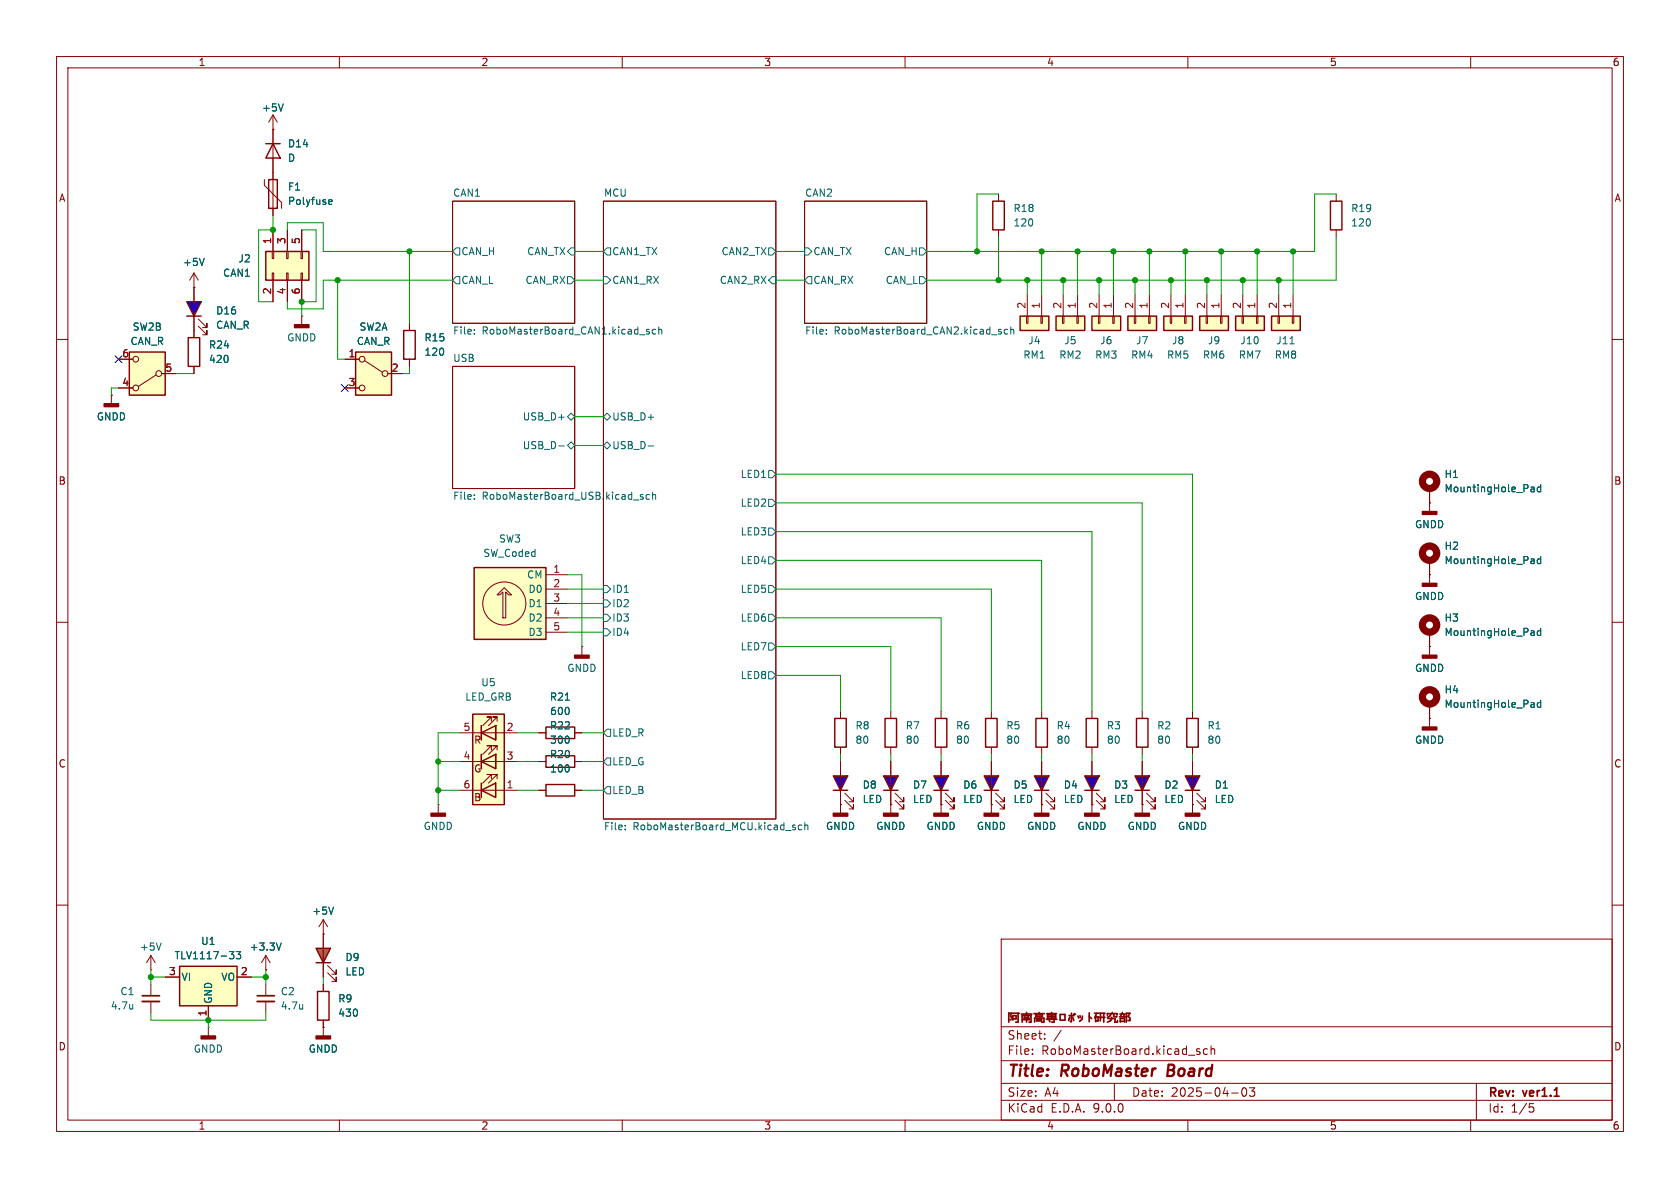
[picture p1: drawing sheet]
<svg xmlns="http://www.w3.org/2000/svg" width="297mm" height="210mm" viewBox="0 0 297 210" stroke-linecap="round" stroke-linejoin="round" font-family="sans-serif">
<g fill="none" stroke="#840000" stroke-width=".18">
<path d="M10 10h277v190h-277zM12 12h273v186h-273zM60 10v2M110 10v2M160 10v2M210 10v2M260 10v2M80 35.6h21.6v21.6h-21.6zM106.7 35.6h30.5v109.2h-30.5zM142.2 35.6h21.6v21.6h-21.6zM10 60h2M80 64.8h21.6v21.6h-21.6z"/>
<path d="M285 60h2M10 110h2M285 110h2M10 160h2M177 166h108v32h-108zM285 160h2M60 198v2M110 198v2M160 198v2M177 194.5h108M177 191.5h108M177 187.5h108"/>
<path d="M177 181.5h108M182.5 186.3v.1M182.5 185.5v.1M184.7 183.6v.1M184.7 182.8v.1M187.6 182.1l-1.3 2M197 191.5v3M210 198v2M212.1 185.5l-.4-.1-.2 .2 .1 .2 .5 .2v.3h-.6M213.5 185.5l-.5-.1-.3 .3v.4l.2 .2h.6M214.1 185.5l.2-.1 .4 .1v.9M214.1 184.9v1.5"/>
<path d="M217.7 193.2h1.2M219.7 192.4l.2-.1a.81 .81 0 0 1 .6 .6 .81 .81 0 0 1-.3 .8l-.2 .1a.81 .81 0 0 1-.3-1.4zM220.9 192.3h.9l-.5 .6 .4 .1v.7l-.2 .1h-.4l-.2-.1M260 198v2M261 191.5v6.5M270.4 195.1h.7M270.5 195.7h.4l.3 .3-.2 .5-.5 .1"/>
</g>
<path d="M206.6 188.2l-.3 2h.8" fill="none" stroke="#840000" stroke-width=".4"/>
<g fill="none" stroke="#840000" stroke-width=".3">
<path d="M178.3 179v1.7M178.3 179.1h.5l-.2 .4M178.7 179.6l.1 .4M179 179.1h1.2M180 179.1v1.6h-.4M180.6 179.3h1.8M181 180h1M181.1 179.7l.1 .1M181.5 179v.5M181.5 180v.7M181.8 179.7l-.1 .3M182.8 179.2h1.8"/>
<path d="M183.1 179.4h1.2v.3h-1.2zM183.7 179v.2M185.1 179.2h1.7M185.2 179.4h1.4v.6h-1.4zM185.2 179.7h1.4M185.9 179v1M186.3 180v.7h-.4M187.4 179.3h.9v1h-.9zM189 179.5h.8M189.1 179.8l-.2 .6M189.4 179.1v1.5l-.2-.1M189.6 179.8l.2 .6"/>
<path d="M189.8 179.3l.1 .1M190 179.2l.1 .1M190.6 179.6l.1 .4M190.9 179.5l.1 .4M191.3 179.6a.77 .77 0 0 1-.5 .9M192.6 179.7l.4 .3M192.6 179v1.6M193.5 179.1h.7M193.6 179.8h.5v.7h-.4M193.7 179.5v1.1M193.8 179.1l-.2 .9M194.3 179.8h1"/>
<path d="M194.3 179.1h1M194.6 179.1l-.1 1.4M195.1 179.1v1.6M196.4 179.2l-.3 .5-.3 .1M196.6 179.8l-.1 .5-.7 .4M196.6 179v.2M196.9 179.2v.5l.5 .1v-.2M197.5 179.4v-.2h-1.7v.3M197.9 179.8h1.1M198 179.3h.9M198.1 179.4l.1 .2M198.4 179v.3"/>
<path d="M198.8 179.3l-.2 .4M178.6 180.3h.2M179.1 180.1h.5v-.6h-.5v.8M180.7 180.7v-1.2h1.6v1.2h-.4M180.9 180.3h1.2M182.9 180.7v-.7h1.7v.7h-.5M183.3 180.2h.8v.3h-.8zM185 180.2h1.8M185.5 180.4l.1 .2M195.8 180h1.3v.7M197.6 180.4v.3h-.5M198.1 180.7v-.7h.7v.7"/>
<path d="M198.1 180.5h.7M199.4 180.4h.4l-.1-.5-.3-.2 .4-.6h-.7v1.6"/>
</g>
<g fill="none" stroke="#006464" stroke-width=".18">
<path d="M80 44.5l.6-.7h.7v1.3h-.7zM80 49.5l.6-.6h.7v1.3h-.7zM83.9 58.9v.2M83.9 58.3v.1M100.3 48.9h.7l.6 .6-.6 .7h-.7zM101 43.8h.6v1.3h-.6l-.7-.6zM106.7 48.9h.6l.6 .6-.6 .7h-.6zM107.3 43.8h.6v1.3h-.6l-.6-.6zM114.8 58.3l-.3-.1-.2 .2v.2l.5 .1v.3h-.5M115.9 58.3l-.4-.1-.2 .3 .1 .5h.5M116.5 58.3l.1-.1 .3 .1 .1 .8M116.5 57.8v1.3"/>
<path d="M135.9 43.8h.6l.7 .7-.7 .6h-.6zM136.5 48.9h.7v1.3h-.7l-.6-.7zM142.2 43.8h.7l.6 .7-.6 .6h-.7zM142.9 48.9h.6v1.3h-.6l-.7-.7zM146.1 58.9v.2M146.1 58.3v.1M162.6 43.8h.6l.6 .7-.6 .6h-.6zM162.6 48.9h.6l.6 .6-.6 .7h-.6zM177 58.3l-.3-.1-.2 .2 .1 .2 .4 .1v.3h-.5M178.1 58.3l-.3-.1-.3 .3 .2 .5h.4M178.7 58.3l.2-.1 .3 .1v.8M178.7 57.8v1.3"/>
<path d="M98.8 78.8h.9M100.3 73.7l.7-.7 .6 .7-.6 .6zM100.3 78.7l.7-.6 .6 .6-.6 .7zM106.7 73.7l.6-.7 .6 .7-.6 .6zM106.7 78.7l.6-.6 .6 .6-.6 .7zM114.6 78.8h1M83.9 87.5v.1M83.9 88.1v.2M113.7 87.5l-.3-.1-.2 .2 .1 .2 .4 .1v.3h-.5M114.8 87.5l-.3-.1-.3 .3 .1 .5h.5M115.4 87.5l.1-.1 .4 .1v.8M115.4 87v1.3"/>
<path d="M135.9 83.2h.6l.7 .6-.7 .7h-.6zM135.9 88.3h.6l.7 .6-.7 .6h-.6zM135.9 93.3h.6l.7 .7-.7 .6h-.6zM135.9 98.4h.6l.7 .7-.7 .6h-.6zM106.7 103.5h.6l.6 .6-.6 .7h-.6zM106.7 106h.6l.6 .7-.6 .6h-.6zM106.7 108.6h.6l.6 .6-.6 .7h-.6zM106.7 111.1h.6l.6 .7-.6 .6h-.6zM135.9 103.5h.6l.7 .6-.7 .7h-.6zM135.9 108.6h.6l.7 .6-.7 .7h-.6zM135.9 113.7h.6l.7 .6-.7 .6h-.6zM135.9 118.7h.6l.7 .7-.7 .6h-.6z"/>
<path d="M107.3 139.1h.6v1.2h-.6l-.6-.6zM107.3 134h.6v1.3h-.6l-.6-.7zM107.3 128.9h.6v1.3h-.6l-.6-.7zM110.5 146.6v.1M110.5 145.9v.1M140.1 146.1l.5 .3-.1 .3-.4-.1M140.6 145.9l-.3-.1-.2 .2M141.7 145.9l-.3-.1-.3 .3 .2 .5h.4M142.3 146l.2-.2 .3 .1v.8M142.3 145.4v1.3"/>
</g>
<path d="M33 53.3h2.6l-1.3 2.6z" fill="#00f"/>
<path d="M34.3 50.8h.1M34.3 48.3v11.4M34.3 48.3l-.8 1.2M34.3 48.3l.8 1.2M35.1 57.7l1.5 1.5v-.8v.8h-.8M35.1 56.4l1.5 1.5v-.7v.7h-.8M34.3 64.8v1.2M77.5 142.2h.1M77.5 142.2v1.6" fill="none" stroke="#840000" stroke-width=".18"/>
<path d="M33 53.3h2.6l-1.3 2.6zM33 55.9h2.6M33.3 59.7h2v5.1h-2z" fill="none" stroke="#840000" stroke-width=".25"/>
<path d="M76.2 143.8h2.5v.5h-2.5z" fill="#840000" stroke="#840000" stroke-width=".25"/>
<path d="M36.1 45.7l-.4 1.2" fill="none" stroke="#006464" stroke-width=".18"/>
<path d="M180.3 55.9h5.1v2.5h-5.1z" fill="#ffffc2"/>
<path d="M180.3 55.9h5.1v2.5h-5.1z" fill="none" stroke="#840000" stroke-width=".25"/>
<path d="M181.5 55.9h.2v1.3h-.2zM181.6 52.1v3.8M184 55.9h.3v1.3h-.3zM184.1 52.1v3.8" fill="none" stroke="#840000" stroke-width=".18"/>
<path d="M47 44.5h7.6v5h-7.6z" fill="#ffffc2"/>
<path d="M47 44.5h7.6v5h-7.6zM96.5 138.7h5.1v2h-5.1z" fill="none" stroke="#840000" stroke-width=".25"/>
<g fill="none" stroke="#840000" stroke-width=".18">
<path d="M48.1 44.5h.3v1.2h-.3zM48.1 48.3h.3v1.2h-.3zM48.3 40.6v3.9M48.3 49.5v3.8M50.7 44.5h.2v1.2h-.2zM50.7 48.3h.2v1.2h-.2zM50.8 40.6v3.9M50.8 49.5v3.8M53.2 44.5h.3v1.2h-.3zM53.2 48.3h.3v1.2h-.3zM53.3 40.6v3.9M53.3 49.5v3.8"/>
<path d="M95.2 139.7h1.3M101.6 139.7h1.3"/>
</g>
<path d="M186.7 55.9h5.1v2.5h-5.1z" fill="#ffffc2"/>
<path d="M186.7 55.9h5.1v2.5h-5.1z" fill="none" stroke="#840000" stroke-width=".25"/>
<path d="M53.3 55.9h.1M53.3 55.9v1.5M187.8 55.9h.3v1.3h-.3zM188 52.1v3.8M190.4 55.9h.2v1.3h-.2zM190.5 52.1v3.8" fill="none" stroke="#840000" stroke-width=".18"/>
<path d="M52.1 57.4h2.5v.5h-2.5z" fill="#840000" stroke="#840000" stroke-width=".25"/>
<path d="M22.9 62.2h6.3v7.7h-6.3z" fill="#ffffc2"/>
<g fill="none" stroke="#840000" stroke-width=".18">
<path d="M176.5 34.3v1.3M176.5 40.6v1.3M19.7 69.9h.1M19.7 69.9v1.5M21 68.6h2.5M21 63.5h2.5M27.6 66.3l-3.1 2M28.6 66h2.5"/>
<circle cx="24" cy="63.5" r=".51"/>
<circle cx="24" cy="68.6" r=".51"/>
<circle cx="28.1" cy="66" r=".51"/>
</g>
<path d="M175.5 35.6h2v5h-2zM22.9 62.2h6.3v7.7h-6.3z" fill="none" stroke="#840000" stroke-width=".25"/>
<path d="M18.4 71.4h2.6v.5h-2.6z" fill="#840000" stroke="#840000" stroke-width=".25"/>
<path d="M205.7 55.9h5.1v2.5h-5.1z" fill="#ffffc2"/>
<path d="M71.4 58.4h2v5.1h-2zM205.7 55.9h5.1v2.5h-5.1z" fill="none" stroke="#840000" stroke-width=".25"/>
<path d="M72.4 57.2v1.2M206.9 55.9h.2v1.3h-.2zM207 52.1v3.8M209.4 55.9h.3v1.3h-.3zM209.5 52.1v3.8M72.4 63.5v1.3" fill="none" stroke="#840000" stroke-width=".18"/>
<path d="M212.1 55.9h5.1v2.5h-5.1z" fill="#ffffc2"/>
<path d="M47 25.4h2.5M47.5 31.8h1.5v5h-1.5zM48.3 25.4l1.2 2.5h-2.5zM212.1 55.9h5.1v2.5h-5.1zM96.5 128.5h5.1v2.1h-5.1zM96.5 133.6h5.1v2h-5.1z" fill="none" stroke="#840000" stroke-width=".25"/>
<g fill="none" stroke="#840000" stroke-width=".18">
<path d="M46.7 31.8v1l3.1 3v1M48.3 22.9h.1M48.3 20.3v17.8M48.3 20.3l-.8 1.3M48.3 20.3l.7 1.3M213.2 55.9h.3v1.3h-.3zM213.4 52.1v3.8M215.8 55.9h.2v1.3h-.2zM215.9 52.1v3.8M95.2 129.5h1.3M95.2 134.6h1.3M101.6 129.5h1.3"/>
<path d="M101.6 134.6h1.3"/>
</g>
<path d="M50.1 18.4l-.4 1.2M58.1 36l.2 .1h.4M58.1 35.5l.2-.2h.2l.2 .2v.1l-.6 .1M99.9 123.8h.8" fill="none" stroke="#006464" stroke-width=".18"/>
<path d="M193 55.9h5.1v2.5h-5.1z" fill="#ffffc2"/>
<path d="M193 55.9h5.1v2.5h-5.1z" fill="none" stroke="#840000" stroke-width=".25"/>
<path d="M194.2 55.9h.2v1.3h-.2zM194.3 52.1v3.8M196.7 55.9h.3v1.3h-.3zM196.8 52.1v3.8" fill="none" stroke="#840000" stroke-width=".18"/>
<path d="M62.9 62.2h6.3v7.7h-6.3z" fill="#ffffc2"/>
<g fill="none" stroke="#840000" stroke-width=".18">
<path d="M61 63.5h2.5M61 68.6h2.5M64.5 63.8l3.1 2M68.6 66h2.5"/>
<circle cx="64" cy="68.6" r=".51"/>
<circle cx="64" cy="63.5" r=".51"/>
<circle cx="68.1" cy="66" r=".51"/>
</g>
<path d="M62.9 62.2h6.3v7.7h-6.3z" fill="none" stroke="#840000" stroke-width=".25"/>
<path d="M199.4 55.9h5.1v2.5h-5.1z" fill="#ffffc2"/>
<path d="M199.4 55.9h5.1v2.5h-5.1zM183.1 127h2.1v5.1h-2.1z" fill="none" stroke="#840000" stroke-width=".25"/>
<path d="M200.5 55.9h.3v1.3h-.3zM200.7 52.1v3.8M203.1 55.9h.2v1.3h-.2zM203.2 52.1v3.8M184.1 125.7v1.3M184.1 132.1v1.3" fill="none" stroke="#840000" stroke-width=".18"/>
<path d="M83.8 100.3h12.7v12.7h-12.7z" fill="#ffffc2"/>
<path d="M83.8 100.3h12.7v12.7h-12.7z" fill="none" stroke="#840000" stroke-width=".25"/>
<g fill="none" stroke="#840000" stroke-width=".18">
<path d="M87.9 105.2l1.3-1.3 1.2 1.3h-.5l-.5-.6v4.6h-.5v-4.6l-.5 .6zM96.5 101.6h3.8M96.5 104.1h3.8M96.5 106.7h3.8M96.5 109.2h3.8M96.5 111.8h3.8M102.9 114.3h.1M102.9 114.3v1.5"/>
<circle cx="89.2" cy="106.7" r="3.8"/>
</g>
<path d="M101.6 115.8h2.5v.5h-2.5z" fill="#840000" stroke="#840000" stroke-width=".25"/>
<path d="M83.6 126.2h5.6v16h-5.6z" fill="#ffffc2"/>
<path d="M235.2 35.6h2v5h-2zM83.6 126.2h5.6v16h-5.6zM85.1 129.5l2.5-1.2v2.5zM85.1 134.6l2.5-1.2v2.5zM85.1 139.7l2.5-1.3v2.6zM85.1 128.3v2.5M85.1 133.4v2.5M85.1 138.4v2.6" fill="none" stroke="#840000" stroke-width=".25"/>
<g fill="none" stroke="#840000" stroke-width=".18">
<path d="M236.2 34.3v1.3M236.2 40.6v1.3M252.7 88.9h.1M252.7 86.4v4M252.7 99.1v4M252.7 101.6h.1M252.7 114.3h.1M252.7 111.8v4M81.3 129.5h10.1M81.3 134.6h10.1M81.3 139.7h10.1M85.1 128.3v2.5"/>
<path d="M85.1 133.4v2.5M86.9 127.5v-.8h-.8h.8l-1.6 1.6M86.9 132.6v-.8h-.8h.8l-1.6 1.6M86.9 137.7v-.8h-.8h.8l-1.6 1.5M87.6 128.3h.1M87.6 128.3v2.5zM87.6 133.4h.1M87.6 133.4v2.5zM87.9 127.5v-.8h-.8h.8l-1.5 1.6M87.9 132.6v-.8h-.8h.8l-1.5 1.6M87.9 137.7v-.8h-.8h.8l-1.5 1.5M252.7 127h.1"/>
<path d="M252.7 124.5v4"/>
</g>
<g fill="none" stroke="#840000" stroke-width="1.3">
<circle cx="252.7" cy="97.8" r="1.27"/>
<circle cx="252.7" cy="85.1" r="1.27"/>
<circle cx="252.7" cy="110.5" r="1.27"/>
<circle cx="252.7" cy="123.2" r="1.27"/>
</g>
<g fill="none" stroke="#006464" stroke-width=".18">
<path d="M270.8 86.1h.2l.2 .2v.6M270.8 98.8h.2l.2 .2v.6M271.2 99.6h-.4M271.2 99.1l-.4 .1M271.2 86.9h-.4M271.2 86.4l-.4 .1M272.4 85.7v1.2M272.4 98.4v1.2M272.4 86.2l-.4-.1-.2 .2 .1 .6h.5M272.4 98.9l-.4-.1-.2 .2 .1 .6h.5M270.8 111.5h.2l.2 .2v.6M271.2 112.3h-.4"/>
<path d="M271.2 111.8l-.4 .1M272.4 111.6l-.4-.1-.2 .2 .1 .6h.5M272.4 111.1v1.2M270.8 124.2h.2l.2 .2v.6M271.2 125h-.4M271.2 124.5l-.4 .1M272.4 123.8v1.2M272.4 124.3l-.4-.1-.2 .2 .1 .6h.5"/>
</g>
<g fill="#840000" stroke="#840000" stroke-width=".25">
<path d="M251.5 128.5h2.5v.5h-2.5z"/>
<path d="M251.5 90.4h2.5v.5h-2.5z"/>
<path d="M251.5 103.1h2.5v.5h-2.5z"/>
<path d="M251.5 115.8h2.5v.5h-2.5z"/>
</g>
<path d="M218.4 55.9h5.1v2.5h-5.1z" fill="#ffffc2"/>
<path d="M218.4 55.9h5.1v2.5h-5.1z" fill="none" stroke="#840000" stroke-width=".25"/>
<path d="M219.6 55.9h.2v1.3h-.2zM219.7 52.1v3.8M222.1 55.9h.3v1.3h-.3zM222.2 52.1v3.8" fill="none" stroke="#840000" stroke-width=".18"/>
<path d="M224.8 55.9h5.1v2.5h-5.1z" fill="#ffffc2"/>
<path d="M224.8 55.9h5.1v2.5h-5.1zM165.4 127h2v5.1h-2zM174.2 127h2.1v5.1h-2.1zM209.8 127h2v5.1h-2z" fill="none" stroke="#840000" stroke-width=".25"/>
<path d="M225.9 55.9h.3v1.3h-.3zM226.1 52.1v3.8M228.5 55.9h.2v1.3h-.2zM228.6 52.1v3.8M166.4 125.7v1.3M166.4 132.1v1.3M175.3 125.7v1.3M175.3 132.1v1.3M210.8 125.7v1.3M210.8 132.1v1.3" fill="none" stroke="#840000" stroke-width=".18"/>
<path d="M228.1 60.8h.7" fill="none" stroke="#006464" stroke-width=".18"/>
<path d="M209.5 137.2h2.6l-1.3 2.5z" fill="#00f"/>
<path d="M201.9 125.7v1.3M201.9 132.1v1.3M210.8 134.6v7.6M211.6 141.5l1.5 1.5v-.8v.8h-.8M211.6 140.2l1.5 1.5v-.7v.7h-.8" fill="none" stroke="#840000" stroke-width=".18"/>
<path d="M200.9 127h2v5.1h-2zM209.5 137.2h2.6l-1.3 2.5zM209.5 139.7h2.6" fill="none" stroke="#840000" stroke-width=".25"/>
<path d="M156.2 137.2h2.5l-1.2 2.5z" fill="#00f"/>
<path d="M157.5 134.6v9.2M157.5 142.2h.1M158.2 141.5l1.6 1.5v-.8v.8h-.8M158.2 140.2l1.6 1.5v-.7v.7h-.8M166.4 142.2h.1M166.4 142.2v1.6" fill="none" stroke="#840000" stroke-width=".18"/>
<path d="M156.2 137.2h2.5l-1.2 2.5zM156.2 139.7h2.5" fill="none" stroke="#840000" stroke-width=".25"/>
<g fill="#840000" stroke="#840000" stroke-width=".25">
<path d="M165.1 143.8h2.5v.5h-2.5z"/>
<path d="M156.2 143.8h2.5v.5h-2.5z"/>
</g>
<path d="M165.1 137.2h2.5l-1.2 2.5z" fill="#00f"/>
<path d="M166.4 134.6v7.6M148.6 142.2h.1M148.6 142.2v1.6M167.1 141.5l1.6 1.5v-.8v.8h-.8M167.1 140.2l1.6 1.5v-.7v.7h-.8" fill="none" stroke="#840000" stroke-width=".18"/>
<path d="M165.1 137.2h2.5l-1.2 2.5zM165.1 139.7h2.5" fill="none" stroke="#840000" stroke-width=".25"/>
<path d="M147.3 143.8h2.6v.5h-2.6z" fill="#840000" stroke="#840000" stroke-width=".25"/>
<path d="M147.3 137.2h2.6l-1.3 2.5z" fill="#00f"/>
<path d="M148.6 125.7v1.3M148.6 132.1v1.3M148.6 134.6v7.6M157.5 125.7v1.3M157.5 132.1v1.3M149.4 141.5l1.5 1.5v-.8v.8h-.8M149.4 140.2l1.5 1.5v-.7v.7h-.8" fill="none" stroke="#840000" stroke-width=".18"/>
<path d="M147.3 137.2h2.6l-1.3 2.5zM147.3 139.7h2.6M147.6 127h2v5.1h-2zM156.5 127h2v5.1h-2z" fill="none" stroke="#840000" stroke-width=".25"/>
<path d="M200.7 137.2h2.5l-1.3 2.5z" fill="#00f"/>
<path d="M201.9 134.6v9.2M201.9 142.2h.1M202.7 141.5l1.5 1.5v-.8v.8h-.7M202.7 140.2l1.5 1.5v-.7v.7h-.7M210.8 142.2h.1M210.8 142.2v1.6" fill="none" stroke="#840000" stroke-width=".18"/>
<path d="M200.7 137.2h2.5l-1.3 2.5zM200.7 139.7h2.5" fill="none" stroke="#840000" stroke-width=".25"/>
<g fill="#840000" stroke="#840000" stroke-width=".25">
<path d="M209.5 143.8h2.6v.5h-2.6z"/>
<path d="M200.7 143.8h2.5v.5h-2.5z"/>
</g>
<path d="M191.8 137.2h2.5l-1.3 2.5z" fill="#00f"/>
<path d="M193 125.7v1.3M193 132.1v1.3M193 134.6v7.6M193.8 141.5l1.5 1.5v-.8v.8h-.7M193.8 140.2l1.5 1.5v-.7v.7h-.7" fill="none" stroke="#840000" stroke-width=".18"/>
<path d="M191.8 137.2h2.5l-1.3 2.5zM191.8 139.7h2.5M192 127h2.1v5.1h-2.1z" fill="none" stroke="#840000" stroke-width=".25"/>
<path d="M174 137.2h2.5l-1.2 2.5z" fill="#00f"/>
<path d="M175.3 134.6v7.6M176 141.5l1.5 1.5v-.8v.8h-.7M176 140.2l1.5 1.5v-.7v.7h-.7" fill="none" stroke="#840000" stroke-width=".18"/>
<path d="M174 137.2h2.5l-1.2 2.5zM174 139.7h2.5" fill="none" stroke="#840000" stroke-width=".25"/>
<path d="M182.9 137.2h2.5l-1.3 2.5z" fill="#00f"/>
<path d="M184.1 134.6v9.2M175.3 142.2h.1M175.3 142.2v1.6M184.1 142.2h.1M184.9 141.5l1.5 1.5v-.8v.8h-.7M184.9 140.2l1.5 1.5v-.7v.7h-.7M193 142.2h.1M193 142.2v1.6M36.8 181.6h.1M36.8 181.6v1.5" fill="none" stroke="#840000" stroke-width=".18"/>
<path d="M182.9 137.2h2.5l-1.3 2.5zM182.9 139.7h2.5" fill="none" stroke="#840000" stroke-width=".25"/>
<g fill="#840000" stroke="#840000" stroke-width=".25">
<path d="M191.8 143.8h2.5v.5h-2.5z"/>
<path d="M182.9 143.8h2.5v.5h-2.5z"/>
<path d="M174 143.8h2.5v.5h-2.5z"/>
<path d="M35.6 183.1h2.5v.5h-2.5z"/>
</g>
<path d="M31.7 170.8h10.2v7h-10.2z" fill="#ffffc2"/>
<path d="M31.7 170.8h10.2v7h-10.2zM56.1 175.3h2.1v5h-2.1z" fill="none" stroke="#840000" stroke-width=".25"/>
<g fill="none" stroke="#840000" stroke-width=".18">
<path d="M29.2 172.7h2.5M36.8 177.8v2.5M41.9 172.7h2.5M47 171.5h.1M47 168.9l-.8 1.3M47 168.9l.8 1.3M47 168.9v2.6M57.1 165.1h.1M57.1 162.6v2.5M57.1 174v1.3M57.1 162.6l-.7 1.2M57.1 162.6l.8 1.2"/>
<path d="M57.1 180.3v1.3"/>
</g>
<path d="M40.5 168.2h.8l-.4 .5 .4 .1v.4l-.2 .3h-.4M41.8 168.2h.7l-.4 .5 .4 .1v.6l-.2 .1-.5-.1M49.7 166.7l-.4 1.3M59 160.3l-.5 1.3" fill="none" stroke="#006464" stroke-width=".18"/>
<path d="M55.9 167.6h2.5l-1.3 2.6z" fill="#ee7800"/>
<g fill="none" stroke="#840000" stroke-width=".18">
<path d="M48.3 22.9h.1M48.3 22.9v2.5M48.3 27.9v3.9M48.3 36.8v1.3M34.3 50.8h.1M34.3 50.8v2.5M34.3 55.9v3.8M48.3 40.6v3.9M48.3 49.5v3.8M50.8 40.6v3.9M50.8 49.5v3.8M53.3 40.6v3.9"/>
<path d="M53.3 49.5v3.8M72.4 57.2v1.2M19.7 69.9h.1M21 63.5h2.5M21 68.6h2.5M28.6 66h2.5M34.3 64.8v1.2M61 63.5h2.5M61 68.6h2.5M68.6 66h2.5M72.4 63.5v1.3M252.7 88.9h.1"/>
<path d="M252.7 86.4v2.5M252.7 99.1v2.5M252.7 101.6h.1M252.7 114.3h.1M252.7 111.8v2.5M95.2 139.7h1.3M95.2 129.5h1.3M95.2 134.6h1.3M101.6 139.7h1.3M101.6 129.5h1.3M101.6 134.6h1.3M148.6 134.6v2.6"/>
<path d="M148.6 139.7v2.5M157.5 134.6v2.6M157.5 139.7v2.5M166.4 134.6v2.6M166.4 139.7v2.5M175.3 134.6v2.6M175.3 139.7v2.5M184.1 134.6v2.6M184.1 139.7v2.5M193 134.6v2.6M193 139.7v2.5M201.9 134.6v2.6"/>
<path d="M201.9 139.7v2.5M210.8 134.6v2.6M210.8 139.7v2.5M252.7 127h.1M252.7 124.5v2.5M148.6 142.2h.1M157.5 142.2h.1M166.4 142.2h.1M175.3 142.2h.1M184.1 142.2h.1M193 142.2h.1M201.9 142.2h.1"/>
<path d="M210.8 142.2h.1M26.7 171.5h.1M26.7 168.9v2.6M26.7 174v2M26.7 177v2.1M26.7 168.9l-.8 1.3M26.7 168.9l.7 1.3M29.2 172.7h2.5M36.8 177.8v2.5M41.9 172.7h2.5M47 171.5h.1M47 174v2"/>
<path d="M47 177v2.1M57.1 165.1h.1M57.1 165.1v7.6M57.1 174v1.3M57.9 172l1.5 1.5v-.8v.8h-.7M57.9 170.7l1.5 1.5v-.7v.7h-.7M57.1 181.6h.1M57.1 180.3v2.8"/>
</g>
<path d="M55.9 167.6h2.5l-1.3 2.6zM55.9 170.2h2.5" fill="none" stroke="#840000" stroke-width=".25"/>
<path d="M55.9 183.1h2.5v.5h-2.5z" fill="#840000" stroke="#840000" stroke-width=".25"/>
<path d="M25.1 176h3.1M45.5 176h3" fill="none" stroke="#840000" stroke-width=".3"/>
<path d="M25.1 177h3.1M45.5 177h3" fill="none" stroke="#840000" stroke-width=".33"/>
<g fill="none" stroke="#006464" stroke-width=".18">
<path d="M50.1 18.4l-.4 1.2M58.1 36l.2 .1h.4M58.1 35.5l.2-.2h.2l.2 .2v.1l-.6 .1M36.1 45.7l-.4 1.2M270.8 86.1h.2l.2 .2v.6M270.8 98.8h.2l.2 .2v.6M271.2 99.6h-.4M271.2 99.1l-.4 .1M271.2 86.9h-.4M271.2 86.4l-.4 .1M272.4 85.7v1.2M272.4 98.4v1.2"/>
<path d="M272.4 86.2l-.4-.1-.2 .2 .1 .6h.5M272.4 98.9l-.4-.1-.2 .2 .1 .6h.5M270.8 111.5h.2l.2 .2v.6M271.2 112.3h-.4M271.2 111.8l-.4 .1M272.4 111.6l-.4-.1-.2 .2 .1 .6h.5M272.4 111.1v1.2M99.9 123.8h.8M270.8 124.2h.2l.2 .2v.6M271.2 125h-.4M271.2 124.5l-.4 .1M272.4 123.8v1.2"/>
<path d="M272.4 124.3l-.4-.1-.2 .2 .1 .6h.5M23.5 177.5v.9M23.5 178.3h-.1M28.5 166.7l-.4 1.3M40.5 168.2h.8l-.4 .5 .4 .1v.4l-.2 .3h-.4M41.8 168.2h.7l-.4 .5 .4 .1v.6l-.2 .1-.5-.1M49.7 166.7l-.4 1.3M53.5 177.5v.9M53.5 178.3h.1M59 160.3l-.5 1.3"/>
</g>
<g fill="none" stroke="#009600" stroke-width=".18">
<path d="M48.3 38.1v2.5h-2.6v12.7h2.6M176.5 34.3h-3.8v10.2M236.2 34.3h-3.8v10.2h-68.6M50.8 40.6v-1.2h6.3v5.1h22.9M53.3 40.6h2.6v12.7h-2.6v2.6M59.7 49.5v14h1.3M72.4 44.5v12.7M80 49.5h-22.9v5.1h-6.3v-1.3M101.6 44.5h5.1M101.6 49.5h5.1M137.2 44.5h5M137.2 49.5h5"/>
<path d="M176.5 41.9v7.6M181.6 49.5v2.6M184.1 44.5v7.6M188 49.5v2.6M190.5 44.5v7.6M194.3 49.5v2.6M196.8 44.5v7.6M200.7 49.5v2.6M203.2 44.5v7.6M207 49.5v2.6M209.5 44.5v7.6M213.4 49.5v2.6"/>
<path d="M215.9 44.5v7.6M219.7 49.5v2.6M222.2 44.5v7.6M226.1 49.5v2.6M228.6 44.5v7.6M236.2 41.9v7.6h-72.4M21 68.6h-1.3v1.3M31.1 66h3.2M72.4 64.8v1.2h-1.3M101.6 78.7h5.1M101.6 73.7h5.1M137.2 99.1h46.9v26.6"/>
<path d="M137.2 83.8h73.6v41.9M137.2 88.9h64.7v36.8M137.2 94h55.8v31.7M100.3 101.6h2.6v12.7M100.3 111.8h6.4M100.3 109.2h6.4M100.3 106.7h6.4M100.3 104.1h6.4M137.2 109.2h29.2v16.5M137.2 104.1h38.1v21.6M137.2 114.3h20.3v11.4M137.2 119.4h11.4v6.3"/>
<path d="M77.5 134.6h3.8M77.5 139.7h3.8M81.3 129.5h-3.8v12.7M91.4 134.6h3.8M91.4 139.7h3.8M91.4 129.5h3.8M102.9 134.6h3.8M102.9 139.7h3.8M102.9 129.5h3.8M148.6 133.4v1.2M157.5 133.4v1.2M166.4 133.4v1.2"/>
<path d="M175.3 133.4v1.2M184.1 133.4v1.2M193 133.4v1.2M201.9 133.4v1.2M210.8 133.4v1.2M26.7 172.7h2.5M26.7 179.1v1.2h20.3v-1.2M26.7 171.5v2.5M44.4 172.7h2.6M47 171.5v2.5M57.1 172.7v1.3M36.8 180.3v1.3"/>
</g>
<path d="M20.3 62.9l1.3 1.2M21.6 62.9l-1.3 1.2M60.4 68l1.2 1.2M61.6 68l-1.2 1.2" fill="none" stroke="#000084" stroke-width=".18"/>
<g fill="#009600" stroke="#009600" stroke-width=".18">
<circle cx="181.6" cy="49.5" r=".46"/>
<circle cx="176.5" cy="49.5" r=".46"/>
<circle cx="207" cy="49.5" r=".46"/>
<circle cx="200.7" cy="49.5" r=".46"/>
<circle cx="172.7" cy="44.5" r=".46"/>
<circle cx="53.3" cy="53.3" r=".46"/>
<circle cx="48.3" cy="40.6" r=".46"/>
<circle cx="72.4" cy="44.5" r=".46"/>
<circle cx="59.7" cy="49.5" r=".46"/>
<circle cx="184.1" cy="44.5" r=".46"/>
<circle cx="190.5" cy="44.5" r=".46"/>
<circle cx="188" cy="49.5" r=".46"/>
<circle cx="203.2" cy="44.5" r=".46"/>
<circle cx="196.8" cy="44.5" r=".46"/>
<circle cx="194.3" cy="49.5" r=".46"/>
<circle cx="213.4" cy="49.5" r=".46"/>
<circle cx="209.5" cy="44.5" r=".46"/>
<circle cx="77.5" cy="139.7" r=".46"/>
<circle cx="77.5" cy="134.6" r=".46"/>
<circle cx="215.9" cy="44.5" r=".46"/>
<circle cx="222.2" cy="44.5" r=".46"/>
<circle cx="219.7" cy="49.5" r=".46"/>
<circle cx="228.6" cy="44.5" r=".46"/>
<circle cx="226.1" cy="49.5" r=".46"/>
<circle cx="47" cy="172.7" r=".46"/>
<circle cx="36.8" cy="180.3" r=".46"/>
<circle cx="26.7" cy="172.7" r=".46"/>
</g>
<g font-size="2.8" fill="#840000">
<text x="178" y="190.9">Title:</text>
<text x="187.7" y="190.9">RoboMaster</text>
<text x="207.2" y="190.9">Board</text>
</g>
<g font-size="2.1" fill="#840000">
<text x="178" y="184">Sheet:</text>
<text x="178" y="186.7">File:</text>
<text x="184.1" y="186.7">RoboMasterBoard.kicad_sch</text>
<text x="178" y="196.9">KiCad</text>
<text x="178" y="194.1">Size:</text>
<text x="184.7" y="194.1">A4</text>
<text x="185.7" y="196.9">E.D.A.</text>
<text x="193.3" y="196.9">9.0.0</text>
<text x="200" y="194.1">Date:</text>
<text x="207" y="194.1">2025-04-03</text>
<text x="263" y="194.3">Rev:</text>
<text x="263" y="196.9">Id:</text>
<text x="267.1" y="196.9">1/5</text>
<text x="269.4" y="194.3">ver1.1</text>
</g>
<g font-size="1.8" fill="#840000">
<text x="35" y="11.9">1</text>
<text x="85" y="11.9">2</text>
<text x="135" y="11.9">3</text>
<text x="185" y="11.9">4</text>
<text x="235" y="11.9">5</text>
<text x="285" y="11.9">6</text>
<text x="10.3" y="35.9">A</text>
<text x="285.3" y="35.9">A</text>
<text x="10.3" y="85.9">B</text>
<text x="285.3" y="85.9">B</text>
<text x="83.7" y="131.7">R</text>
<text x="10.3" y="135.9">C</text>
<text x="83.7" y="136.8">G</text>
<text x="285.3" y="135.9">C</text>
<text x="83.7" y="141.8">B</text>
<text x="10.3" y="185.9">D</text>
<text x="285.3" y="185.9">D</text>
<text x="35" y="199.9">1</text>
<text x="85" y="199.9">2</text>
<text x="135" y="199.9">3</text>
<text x="185" y="199.9">4</text>
<text x="235" y="199.9">5</text>
<text x="285" y="199.9">6</text>
</g>
<g font-size="1.8" fill="#006464">
<text x="46.2" y="19.9">+5V</text>
<text x="50.8" y="26.3">D14</text>
<text x="50.8" y="28.8">D</text>
<text x="50.8" y="33.9">F1</text>
<text x="80" y="34.8">CAN1</text>
<text x="106.7" y="34.8">MCU</text>
<text x="142.2" y="34.8">CAN2</text>
<text x="50.8" y="36.4">Polyfuse</text>
<text x="179.1" y="40.2">120</text>
<text x="179.1" y="37.7">R18</text>
<text x="238.8" y="40.2">120</text>
<text x="238.8" y="37.7">R19</text>
<text x="32.3" y="47.2">+5V</text>
<text x="42.1" y="46.6">J2</text>
<text x="81.5" y="45.3">CAN_H</text>
<text x="93.1" y="45.3">CAN_TX</text>
<text x="108.1" y="45.3">CAN1_TX</text>
<text x="127.5" y="45.3">CAN2_TX</text>
<text x="143.7" y="45.3">CAN_TX</text>
<text x="156.2" y="45.3">CAN_H</text>
<text x="39.3" y="49.1">CAN1</text>
<text x="81.5" y="50.4">CAN_L</text>
<text x="92.8" y="50.4">CAN_RX</text>
<text x="108.1" y="50.4">CAN1_RX</text>
<text x="127.2" y="50.4">CAN2_RX</text>
<text x="143.7" y="50.4">CAN_RX</text>
<text x="156.5" y="50.4">CAN_L</text>
<text x="23.4" y="58.6">SW2B</text>
<text x="38.1" y="58.3">CAN_R</text>
<text x="38.1" y="55.8">D16</text>
<text x="63.5" y="58.6">SW2A</text>
<text x="80" y="59.5">File:</text>
<text x="85.2" y="59.5">RoboMasterBoard_CAN1.kicad_sch</text>
<text x="142.2" y="59.5">File:</text>
<text x="147.5" y="59.5">RoboMasterBoard_CAN2.kicad_sch</text>
<text x="23" y="61.2">CAN_R</text>
<text x="36.8" y="64.4">420</text>
<text x="36.8" y="61.8">R24</text>
<text x="50.7" y="60.6">GNDD</text>
<text x="63" y="61.2">CAN_R</text>
<text x="74.9" y="63.1">120</text>
<text x="74.9" y="60.6">R15</text>
<text x="80" y="64.1">USB</text>
<text x="180.8" y="63.6">RM1</text>
<text x="181.7" y="61.1">J4</text>
<text x="187.2" y="63.6">RM2</text>
<text x="188" y="61.1">J5</text>
<text x="193.5" y="63.6">RM3</text>
<text x="194.4" y="61.1">J6</text>
<text x="199.9" y="63.6">RM4</text>
<text x="200.7" y="61.1">J7</text>
<text x="206.2" y="63.6">RM5</text>
<text x="207.1" y="61.1">J8</text>
<text x="212.6" y="63.6">RM6</text>
<text x="213.4" y="61.1">J9</text>
<text x="218.9" y="63.6">RM7</text>
<text x="219.2" y="61.1">J10</text>
<text x="225.3" y="63.6">RM8</text>
<text x="225.5" y="61.1">J11</text>
<text x="17" y="74.5">GNDD</text>
<text x="92.3" y="74.5">USB_D+</text>
<text x="108.1" y="74.5">USB_D+</text>
<text x="92.3" y="79.6">USB_D-</text>
<text x="108.1" y="79.6">USB_D-</text>
<text x="80" y="88.7">File:</text>
<text x="85.2" y="88.7">RoboMasterBoard_USB.kicad_sch</text>
<text x="130.8" y="84.7">LED1</text>
<text x="130.8" y="89.8">LED2</text>
<text x="255.3" y="84.7">H1</text>
<text x="255.3" y="87.2">MountingHole_Pad</text>
<text x="130.8" y="94.8">LED3</text>
<text x="250.1" y="93.6">GNDD</text>
<text x="85.4" y="98.7">SW_Coded</text>
<text x="88.1" y="96.1">SW3</text>
<text x="130.8" y="99.9">LED4</text>
<text x="255.3" y="97.4">H2</text>
<text x="255.3" y="99.9">MountingHole_Pad</text>
<text x="93.1" y="102.5">CM</text>
<text x="93.3" y="105">D0</text>
<text x="93.3" y="107.5">D1</text>
<text x="108.1" y="105">ID1</text>
<text x="108.1" y="107.5">ID2</text>
<text x="130.8" y="105">LED5</text>
<text x="250.1" y="106.3">GNDD</text>
<text x="93.3" y="110.1">D2</text>
<text x="93.3" y="112.6">D3</text>
<text x="108.1" y="110.1">ID3</text>
<text x="108.1" y="112.6">ID4</text>
<text x="130.8" y="110.1">LED6</text>
<text x="255.3" y="110.1">H3</text>
<text x="255.3" y="112.6">MountingHole_Pad</text>
<text x="100.2" y="119">GNDD</text>
<text x="130.8" y="115.2">LED7</text>
<text x="250.1" y="119">GNDD</text>
<text x="82.1" y="124.1">LED_GRB</text>
<text x="85" y="121.5">U5</text>
<text x="97.1" y="124.1">R21</text>
<text x="130.8" y="120.2">LED8</text>
<text x="255.3" y="122.8">H4</text>
<text x="255.3" y="125.3">MountingHole_Pad</text>
<text x="97.1" y="129.1">R22</text>
<text x="97.1" y="126.6">600</text>
<text x="97.1" y="131.7">300</text>
<text x="108.1" y="130.4">LED_R</text>
<text x="151.1" y="129.1">R8</text>
<text x="151.1" y="131.7">80</text>
<text x="160" y="129.1">R7</text>
<text x="160" y="131.7">80</text>
<text x="168.9" y="129.1">R6</text>
<text x="168.9" y="131.7">80</text>
<text x="177.8" y="129.1">R5</text>
<text x="177.8" y="131.7">80</text>
<text x="186.7" y="129.1">R4</text>
<text x="186.7" y="131.7">80</text>
<text x="195.6" y="129.1">R3</text>
<text x="195.6" y="131.7">80</text>
<text x="204.5" y="129.1">R2</text>
<text x="204.5" y="131.7">80</text>
<text x="213.4" y="129.1">R1</text>
<text x="213.4" y="131.7">80</text>
<text x="250.1" y="131.7">GNDD</text>
<text x="97.1" y="134.2">R20</text>
<text x="97.1" y="136.8">100</text>
<text x="108.1" y="135.5">LED_G</text>
<text x="108.1" y="140.6">LED_B</text>
<text x="152.4" y="139.6">D8</text>
<text x="152.4" y="142.2">LED</text>
<text x="161.3" y="139.6">D7</text>
<text x="161.3" y="142.2">LED</text>
<text x="170.2" y="139.6">D6</text>
<text x="170.2" y="142.2">LED</text>
<text x="179.1" y="139.6">D5</text>
<text x="179.1" y="142.2">LED</text>
<text x="188" y="139.6">D4</text>
<text x="188" y="142.2">LED</text>
<text x="196.9" y="139.6">D3</text>
<text x="196.9" y="142.2">LED</text>
<text x="205.7" y="139.6">D2</text>
<text x="205.7" y="142.2">LED</text>
<text x="214.6" y="139.6">D1</text>
<text x="214.6" y="142.2">LED</text>
<text x="74.8" y="146.9">GNDD</text>
<text x="106.7" y="147.1">File:</text>
<text x="111.9" y="147.1">RoboMasterBoard_MCU.kicad_sch</text>
<text x="145.9" y="146.9">GNDD</text>
<text x="154.8" y="146.9">GNDD</text>
<text x="163.7" y="146.9">GNDD</text>
<text x="172.6" y="146.9">GNDD</text>
<text x="181.5" y="146.9">GNDD</text>
<text x="190.4" y="146.9">GNDD</text>
<text x="199.3" y="146.9">GNDD</text>
<text x="208.1" y="146.9">GNDD</text>
<text x="55.1" y="161.9">+5V</text>
<text x="35.5" y="167.2">U1</text>
<text x="24.6" y="168.2">+5V</text>
<text x="30.8" y="169.8">TLV1117-33</text>
<text x="32" y="173.6">VI</text>
<text x="39" y="173.6">VO</text>
<text x="44" y="168.2">+3.3V</text>
<text x="61" y="170.1">D9</text>
<text x="61" y="172.6">LED</text>
<text x="19.5" y="178.7">4.7u</text>
<text x="21.2" y="176.1">C1</text>
<text x="37.7" y="177.5" transform="rotate(-90 37.7 177.5)">GND</text>
<text x="49.5" y="176.1">C2</text>
<text x="49.5" y="178.7">4.7u</text>
<text x="59.7" y="177.4">R9</text>
<text x="59.7" y="179.9">430</text>
<text x="34.2" y="186.3">GNDD</text>
<text x="54.5" y="186.3">GNDD</text>
</g>
<g font-size="1.8" fill="#a90000">
<text x="48" y="43.3" transform="rotate(-90 48 43.3)">1</text>
<text x="50.5" y="43.3" transform="rotate(-90 50.5 43.3)">3</text>
<text x="53.1" y="43.3" transform="rotate(-90 53.1 43.3)">5</text>
<text x="48" y="52.1" transform="rotate(-90 48 52.1)">2</text>
<text x="50.5" y="52.1" transform="rotate(-90 50.5 52.1)">4</text>
<text x="53.1" y="52.1" transform="rotate(-90 53.1 52.1)">6</text>
<text x="181.4" y="54.7" transform="rotate(-90 181.4 54.7)">2</text>
<text x="183.9" y="54.7" transform="rotate(-90 183.9 54.7)">1</text>
<text x="187.7" y="54.7" transform="rotate(-90 187.7 54.7)">2</text>
<text x="190.2" y="54.7" transform="rotate(-90 190.2 54.7)">1</text>
<text x="194.1" y="54.7" transform="rotate(-90 194.1 54.7)">2</text>
<text x="196.6" y="54.7" transform="rotate(-90 196.6 54.7)">1</text>
<text x="200.4" y="54.7" transform="rotate(-90 200.4 54.7)">2</text>
<text x="202.9" y="54.7" transform="rotate(-90 202.9 54.7)">1</text>
<text x="206.8" y="54.7" transform="rotate(-90 206.8 54.7)">2</text>
<text x="209.3" y="54.7" transform="rotate(-90 209.3 54.7)">1</text>
<text x="213.1" y="54.7" transform="rotate(-90 213.1 54.7)">2</text>
<text x="215.6" y="54.7" transform="rotate(-90 215.6 54.7)">1</text>
<text x="219.5" y="54.7" transform="rotate(-90 219.5 54.7)">2</text>
<text x="222" y="54.7" transform="rotate(-90 222 54.7)">1</text>
<text x="225.8" y="54.7" transform="rotate(-90 225.8 54.7)">2</text>
<text x="228.3" y="54.7" transform="rotate(-90 228.3 54.7)">1</text>
<text x="21.5" y="63.2">6</text>
<text x="29.1" y="65.8">5</text>
<text x="61.5" y="63.2">1</text>
<text x="69.1" y="65.8">2</text>
<text x="21.5" y="68.3">4</text>
<text x="61.5" y="68.3">3</text>
<text x="97.7" y="101.3">1</text>
<text x="97.7" y="103.9">2</text>
<text x="97.7" y="106.4">3</text>
<text x="97.7" y="109">4</text>
<text x="97.7" y="111.5">5</text>
<text x="81.8" y="129.3">5</text>
<text x="89.5" y="129.3">2</text>
<text x="81.8" y="134.4">4</text>
<text x="89.5" y="134.4">3</text>
<text x="81.8" y="139.4">6</text>
<text x="89.5" y="139.4">1</text>
<text x="29.8" y="172.5">3</text>
<text x="42.5" y="172.5">2</text>
<text x="36.6" y="179.8" transform="rotate(-90 36.6 179.8)">1</text>
</g>
</svg>
